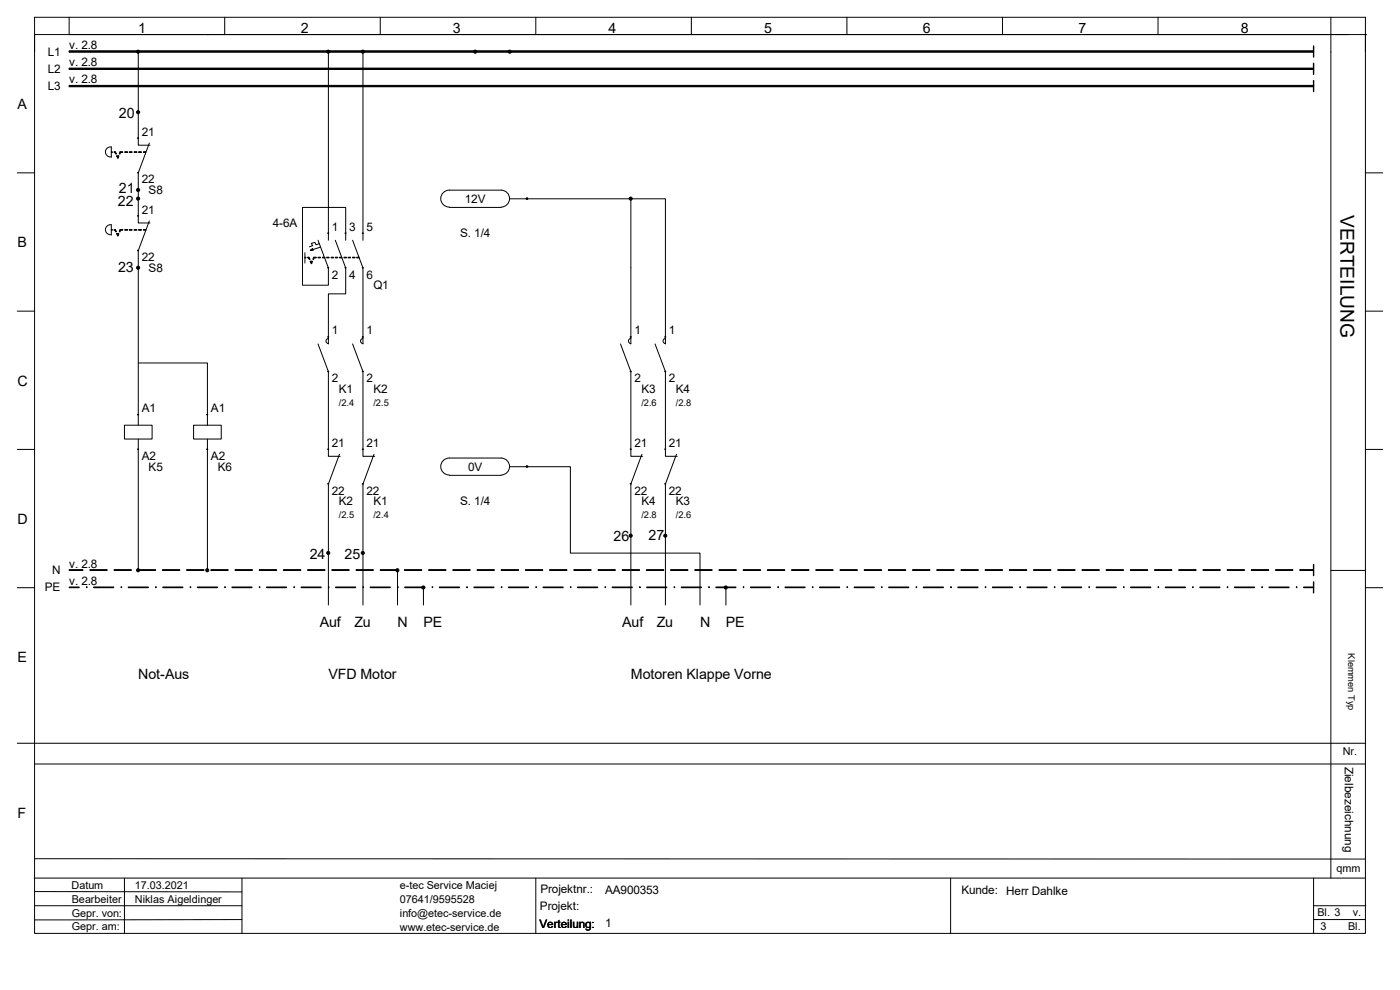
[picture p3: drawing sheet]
<svg xmlns="http://www.w3.org/2000/svg" width="297mm" height="210mm" viewBox="0 0 297 210" stroke-linecap="round" stroke-linejoin="round" font-family="sans-serif">
<g fill="#000" stroke="#000" stroke-width=".21">
<path d="M65.9 53.1l.4-.4 .1 .4z"/>
<path d="M14.7 10.8h264v.3h-264z" fill-rule="evenodd"/>
<path d="M14.7 14.4h264v.3h-264z" fill-rule="evenodd"/>
<path d="M14.7 18.1h264v.3h-264z" fill-rule="evenodd"/>
<path d="M23.6 32.2h.2v.1h-.2z" fill-rule="evenodd"/>
<path d="M24.2 32.2h.2v.1h-.2z" fill-rule="evenodd"/>
<path d="M24.3 32.3l.4 .3-.1 .1z" fill-rule="evenodd"/>
<path d="M24.7 33.1l.2-.1 .2 .4z" fill-rule="evenodd"/>
<path d="M24.9 33.4h.2l-.1 .2z" fill-rule="evenodd"/>
<path d="M25.1 33l.1 .1-.1 .3h-.2z" fill-rule="evenodd"/>
<path d="M25.4 32.3h.2l-.2 .4-.1-.1z" fill-rule="evenodd"/>
<path d="M25.5 32.2h.5v.1h-.5z" fill-rule="evenodd"/>
<path d="M26.5 32.2h.6v.1h-.6z" fill-rule="evenodd"/>
<path d="M27.4 32.2h.6v.1h-.6z" fill-rule="evenodd"/>
<path d="M28.5 32.2h.5v.1h-.5z" fill-rule="evenodd"/>
<path d="M29.4 32.2h.6v.1h-.6z" fill-rule="evenodd"/>
<path d="M29.2 29.2l.2 .1z" fill-rule="evenodd"/>
<path d="M29.2 36.6h.2z" fill-rule="evenodd"/>
<path d="M30.4 32.2h.5v.1h-.5z" fill-rule="evenodd"/>
<path d="M23.6 48.7h.2v.1h-.2z" fill-rule="evenodd"/>
<path d="M24.2 48.7h.2v.1h-.2z" fill-rule="evenodd"/>
<path d="M24.3 48.8l.4 .3-.1 .1z" fill-rule="evenodd"/>
<path d="M24.7 49.6l.2-.1 .2 .4z" fill-rule="evenodd"/>
<path d="M24.9 49.9h.2l-.1 .2z" fill-rule="evenodd"/>
<path d="M25.1 49.5l.1 .1-.1 .3h-.2z" fill-rule="evenodd"/>
<path d="M25.4 48.8h.2l-.2 .4-.1-.1z" fill-rule="evenodd"/>
<path d="M25.5 48.7h.5v.1h-.5z" fill-rule="evenodd"/>
<path d="M26.5 48.7h.6v.1h-.6z" fill-rule="evenodd"/>
<path d="M27.4 48.7h.6v.1h-.6z" fill-rule="evenodd"/>
<path d="M28.5 48.7h.5v.1h-.5z" fill-rule="evenodd"/>
<path d="M29.4 48.7h.6v.1h-.6z" fill-rule="evenodd"/>
<path d="M29.2 45.7l.2 .1z" fill-rule="evenodd"/>
<path d="M29.2 53.1h.2z" fill-rule="evenodd"/>
<path d="M30.4 48.7h.5v.1h-.5z" fill-rule="evenodd"/>
<path d="M64.7 54.6h.2v.1h-.2z" fill-rule="evenodd"/>
<path d="M65.3 54.6h.2v.1h-.2z" fill-rule="evenodd"/>
<path d="M65.4 54.6l.4 .4-.2 .1z" fill-rule="evenodd"/>
<path d="M65.8 55.4h.1l.2 .4z" fill-rule="evenodd"/>
<path d="M66 55.8h.1v.2z" fill-rule="evenodd"/>
<path d="M66.1 55.4h.2l-.2 .4h-.1z" fill-rule="evenodd"/>
<path d="M66.5 54.6h.2l-.2 .5-.1-.1z" fill-rule="evenodd"/>
<path d="M66.6 54.6h.5v.1h-.5z" fill-rule="evenodd"/>
<path d="M67.5 54.6h.5v.1h-.5z" fill-rule="evenodd"/>
<path d="M68.4 54.6h.5v.1h-.5z" fill-rule="evenodd"/>
<path d="M69.3 54.6h.5v.1h-.5z" fill-rule="evenodd"/>
<path d="M69.6 49.4l.1 .1z" fill-rule="evenodd"/>
<path d="M69.6 56.7l.1 .1z" fill-rule="evenodd"/>
<path d="M70.3 54.6h.5v.1h-.5z" fill-rule="evenodd"/>
<path d="M71.1 54.6h.5v.1h-.5z" fill-rule="evenodd"/>
<path d="M72 54.6h.5v.1h-.5z" fill-rule="evenodd"/>
<path d="M73 54.6h.5v.1h-.5z" fill-rule="evenodd"/>
<path d="M73.2 49.4l.2 .1z" fill-rule="evenodd"/>
<path d="M73.2 56.7l.2 .1z" fill-rule="evenodd"/>
<path d="M73.9 54.6h.5v.1h-.5z" fill-rule="evenodd"/>
<path d="M74.8 54.6h.5v.1h-.5z" fill-rule="evenodd"/>
<path d="M75.7 54.6h.5v.1h-.5z" fill-rule="evenodd"/>
<path d="M76.9 49.4l.2 .1z" fill-rule="evenodd"/>
<path d="M76.9 56.7l.2 .1z" fill-rule="evenodd"/>
<path d="M69.6 71.4l.1 .1z" fill-rule="evenodd"/>
<path d="M69.6 78.7l.1 .1z" fill-rule="evenodd"/>
<path d="M76.9 71.4l.2 .1z" fill-rule="evenodd"/>
<path d="M76.9 78.7l.2 .1z" fill-rule="evenodd"/>
<path d="M133.7 71.4l.2 .1z" fill-rule="evenodd"/>
<path d="M133.7 78.7l.2 .1z" fill-rule="evenodd"/>
<path d="M141.1 71.4l.1 .1z" fill-rule="evenodd"/>
<path d="M141.1 78.7l.1 .1z" fill-rule="evenodd"/>
<path d="M29.2 87.9l.2 .1z" fill-rule="evenodd"/>
<path d="M29.2 95.2l.2 .1z" fill-rule="evenodd"/>
<path d="M43.9 87.9l.2 .1z" fill-rule="evenodd"/>
<path d="M43.9 95.2l.2 .1z" fill-rule="evenodd"/>
<path d="M69.6 95.2l.1 .1z" fill-rule="evenodd"/>
<path d="M76.9 95.2l.2 .1z" fill-rule="evenodd"/>
<path d="M133.7 95.2l.2 .1z" fill-rule="evenodd"/>
<path d="M141.1 95.2l.1 .1z" fill-rule="evenodd"/>
<path d="M69.6 102.6h.1z" fill-rule="evenodd"/>
<path d="M76.9 102.6h.2z" fill-rule="evenodd"/>
<path d="M133.7 102.6h.2z" fill-rule="evenodd"/>
<path d="M141.1 102.6h.1z" fill-rule="evenodd"/>
<path d="M14.7 120.9h2.9v.1h-2.9z" fill-rule="evenodd"/>
<path d="M14.7 124.5h2.1v.2h-2.1z" fill-rule="evenodd"/>
<path d="M18.4 124.5v.2z" fill-rule="evenodd"/>
<path d="M19.1 120.9h3.6v.1h-3.6z" fill-rule="evenodd"/>
<path d="M19.9 124.5h4.2v.2h-4.2z" fill-rule="evenodd"/>
<path d="M24.2 120.9h3.7v.1h-3.7z" fill-rule="evenodd"/>
<path d="M25.7 124.5v.2z" fill-rule="evenodd"/>
<path d="M27.2 124.5h4.3v.2h-4.3z" fill-rule="evenodd"/>
<path d="M29.3 120.9h3.7v.1h-3.7z" fill-rule="evenodd"/>
<path d="M33 124.5l.1 .2z" fill-rule="evenodd"/>
<path d="M34.5 120.9h3.6v.1h-3.6z" fill-rule="evenodd"/>
<path d="M34.5 124.5h4.3v.2h-4.3z" fill-rule="evenodd"/>
<path d="M39.6 120.9h3.7v.1h-3.7z" fill-rule="evenodd"/>
<path d="M40.4 124.5v.2z" fill-rule="evenodd"/>
<path d="M41.9 124.5h4.2v.2h-4.2z" fill-rule="evenodd"/>
<path d="M44.7 120.9h3.7v.1h-3.7z" fill-rule="evenodd"/>
<path d="M47.7 124.5v.2z" fill-rule="evenodd"/>
<path d="M49.2 124.5h4.3v.2h-4.3z" fill-rule="evenodd"/>
<path d="M49.9 120.9h3.6v.1h-3.6z" fill-rule="evenodd"/>
<path d="M55 120.9h3.7v.1h-3.7z" fill-rule="evenodd"/>
<path d="M55 124.5l.1 .2z" fill-rule="evenodd"/>
<path d="M56.5 124.5h4.3v.2h-4.3z" fill-rule="evenodd"/>
<path d="M60.1 120.9h3.7v.1h-3.7z" fill-rule="evenodd"/>
<path d="M62.4 124.5v.2z" fill-rule="evenodd"/>
<path d="M63.9 124.5h4.2v.2h-4.2z" fill-rule="evenodd"/>
<path d="M65.3 120.9h3.6v.1h-3.6z" fill-rule="evenodd"/>
<path d="M69.7 124.5v.2z" fill-rule="evenodd"/>
<path d="M70.4 120.9h3.7v.1h-3.7z" fill-rule="evenodd"/>
<path d="M71.2 124.5h4.3v.2h-4.3z" fill-rule="evenodd"/>
<path d="M75.5 120.9h3.7v.1h-3.7z" fill-rule="evenodd"/>
<path d="M77 124.5l.1 .2z" fill-rule="evenodd"/>
<path d="M78.5 124.5h4.3v.2h-4.3z" fill-rule="evenodd"/>
<path d="M80.7 120.9h3.6v.1h-3.6z" fill-rule="evenodd"/>
<path d="M84.4 124.5v.2z" fill-rule="evenodd"/>
<path d="M85.8 120.9h3.7v.1h-3.7z" fill-rule="evenodd"/>
<path d="M85.9 124.5h4.2v.2h-4.2z" fill-rule="evenodd"/>
<path d="M90.9 120.9h3.7v.1h-3.7z" fill-rule="evenodd"/>
<path d="M91.7 124.5v.2z" fill-rule="evenodd"/>
<path d="M93.2 124.5h4.3v.2h-4.3z" fill-rule="evenodd"/>
<path d="M96.1 120.9h3.6v.1h-3.6z" fill-rule="evenodd"/>
<path d="M99 124.5l.1 .2z" fill-rule="evenodd"/>
<path d="M100.5 124.5h4.3v.2h-4.3z" fill-rule="evenodd"/>
<path d="M101.2 120.9h3.7v.1h-3.7z" fill-rule="evenodd"/>
<path d="M106.3 120.9h3.7v.1h-3.7z" fill-rule="evenodd"/>
<path d="M106.4 124.5v.2z" fill-rule="evenodd"/>
<path d="M107.9 124.5h4.2v.2h-4.2z" fill-rule="evenodd"/>
<path d="M111.5 120.9h3.6v.1h-3.6z" fill-rule="evenodd"/>
<path d="M113.7 124.5v.2z" fill-rule="evenodd"/>
<path d="M115.2 124.5h4.3v.2h-4.3z" fill-rule="evenodd"/>
<path d="M116.6 120.9h3.7v.1h-3.7z" fill-rule="evenodd"/>
<path d="M121 124.5l.1 .2z" fill-rule="evenodd"/>
<path d="M121.7 120.9h3.7v.1h-3.7z" fill-rule="evenodd"/>
<path d="M122.5 124.5h4.3v.2h-4.3z" fill-rule="evenodd"/>
<path d="M126.9 120.9h3.6v.1h-3.6z" fill-rule="evenodd"/>
<path d="M128.4 124.5v.2z" fill-rule="evenodd"/>
<path d="M129.9 124.5h4.2v.2h-4.2z" fill-rule="evenodd"/>
<path d="M132 120.9h3.7v.1h-3.7z" fill-rule="evenodd"/>
<path d="M135.7 124.5v.2z" fill-rule="evenodd"/>
<path d="M137.1 120.9h3.7v.1h-3.7z" fill-rule="evenodd"/>
<path d="M137.2 124.5h4.3v.2h-4.3z" fill-rule="evenodd"/>
<path d="M142.3 120.9h3.6v.1h-3.6z" fill-rule="evenodd"/>
<path d="M143 124.5l.1 .2z" fill-rule="evenodd"/>
<path d="M144.5 124.5h4.3v.2h-4.3z" fill-rule="evenodd"/>
<path d="M147.4 120.9h3.7v.1h-3.7z" fill-rule="evenodd"/>
<path d="M150.4 124.5v.2z" fill-rule="evenodd"/>
<path d="M151.9 124.5h4.2v.2h-4.2z" fill-rule="evenodd"/>
<path d="M152.5 120.9h3.7v.1h-3.7z" fill-rule="evenodd"/>
<path d="M157.7 120.9h3.6v.1h-3.6z" fill-rule="evenodd"/>
<path d="M157.7 124.5v.2z" fill-rule="evenodd"/>
<path d="M159.2 124.5h4.3v.2h-4.3z" fill-rule="evenodd"/>
<path d="M162.8 120.9h3.7v.1h-3.7z" fill-rule="evenodd"/>
<path d="M165 124.5l.1 .2z" fill-rule="evenodd"/>
<path d="M166.5 124.5h4.3v.2h-4.3z" fill-rule="evenodd"/>
<path d="M167.9 120.9h3.7v.1h-3.7z" fill-rule="evenodd"/>
<path d="M172.4 124.5v.2z" fill-rule="evenodd"/>
<path d="M173.1 120.9h3.6v.1h-3.6z" fill-rule="evenodd"/>
<path d="M173.9 124.5h4.2v.2h-4.2z" fill-rule="evenodd"/>
<path d="M178.2 120.9h3.7v.1h-3.7z" fill-rule="evenodd"/>
<path d="M179.7 124.5v.2z" fill-rule="evenodd"/>
<path d="M181.2 124.5h4.3v.2h-4.3z" fill-rule="evenodd"/>
<path d="M183.3 120.9h3.7v.1h-3.7z" fill-rule="evenodd"/>
<path d="M187 124.5l.1 .2z" fill-rule="evenodd"/>
<path d="M188.5 120.9h3.6v.1h-3.6z" fill-rule="evenodd"/>
<path d="M188.5 124.5h4.3v.2h-4.3z" fill-rule="evenodd"/>
<path d="M193.6 120.9h3.7v.1h-3.7z" fill-rule="evenodd"/>
<path d="M194.4 124.5v.2z" fill-rule="evenodd"/>
<path d="M195.9 124.5h4.2v.2h-4.2z" fill-rule="evenodd"/>
<path d="M198.7 120.9h3.7v.1h-3.7z" fill-rule="evenodd"/>
<path d="M201.7 124.5v.2z" fill-rule="evenodd"/>
<path d="M203.2 124.5h4.3v.2h-4.3z" fill-rule="evenodd"/>
<path d="M203.9 120.9h3.6v.1h-3.6z" fill-rule="evenodd"/>
<path d="M209 120.9h3.7v.1h-3.7z" fill-rule="evenodd"/>
<path d="M209 124.5l.1 .2z" fill-rule="evenodd"/>
<path d="M210.5 124.5h4.3v.2h-4.3z" fill-rule="evenodd"/>
<path d="M214.1 120.9h3.7v.1h-3.7z" fill-rule="evenodd"/>
<path d="M216.4 124.5v.2z" fill-rule="evenodd"/>
<path d="M217.9 124.5h4.2v.2h-4.2z" fill-rule="evenodd"/>
<path d="M219.3 120.9h3.6v.1h-3.6z" fill-rule="evenodd"/>
<path d="M223.7 124.5v.2z" fill-rule="evenodd"/>
<path d="M224.4 120.9h3.7v.1h-3.7z" fill-rule="evenodd"/>
<path d="M225.2 124.5h4.3v.2h-4.3z" fill-rule="evenodd"/>
<path d="M229.5 120.9h3.7v.1h-3.7z" fill-rule="evenodd"/>
<path d="M231 124.5l.1 .2z" fill-rule="evenodd"/>
<path d="M232.5 124.5h4.3v.2h-4.3z" fill-rule="evenodd"/>
<path d="M234.7 120.9h3.6v.1h-3.6z" fill-rule="evenodd"/>
<path d="M238.4 124.5v.2z" fill-rule="evenodd"/>
<path d="M239.8 120.9h3.7v.1h-3.7z" fill-rule="evenodd"/>
<path d="M239.9 124.5h4.2v.2h-4.2z" fill-rule="evenodd"/>
<path d="M244.9 120.9h3.7v.1h-3.7z" fill-rule="evenodd"/>
<path d="M245.7 124.5v.2z" fill-rule="evenodd"/>
<path d="M247.2 124.5h4.3v.2h-4.3z" fill-rule="evenodd"/>
<path d="M250.1 120.9h3.6v.1h-3.6z" fill-rule="evenodd"/>
<path d="M253 124.5l.1 .2z" fill-rule="evenodd"/>
<path d="M254.6 124.5h4.2v.2h-4.2z" fill-rule="evenodd"/>
<path d="M255.2 120.9h3.7v.1h-3.7z" fill-rule="evenodd"/>
<path d="M260.3 120.9h3.7v.1h-3.7z" fill-rule="evenodd"/>
<path d="M260.4 124.5v.2z" fill-rule="evenodd"/>
<path d="M261.9 124.5h4.2v.2h-4.2z" fill-rule="evenodd"/>
<path d="M265.5 120.9h3.6v.1h-3.6z" fill-rule="evenodd"/>
<path d="M267.7 124.5v.2z" fill-rule="evenodd"/>
<path d="M269.2 124.5h4.3v.2h-4.3z" fill-rule="evenodd"/>
<path d="M270.6 120.9h3.7v.1h-3.7z" fill-rule="evenodd"/>
<path d="M275 124.5l.1 .2z" fill-rule="evenodd"/>
<path d="M275.7 120.9h3v.1h-3z" fill-rule="evenodd"/>
<path d="M276.6 124.5h2.1v.2h-2.1z" fill-rule="evenodd"/>
<circle cx="29.3" cy="11" r=".33"/>
<circle cx="69.6" cy="11" r=".33"/>
<circle cx="77" cy="11" r=".33"/>
<circle cx="100.8" cy="11" r=".33"/>
<circle cx="108.1" cy="11" r=".33"/>
<circle cx="29.3" cy="23.8" r=".33"/>
<circle cx="29.3" cy="42.1" r=".33"/>
<circle cx="29.3" cy="56.8" r=".33"/>
<circle cx="29.3" cy="40.3" r=".33"/>
<circle cx="111.8" cy="42.1" r=".18"/>
<circle cx="133.8" cy="42.1" r=".33"/>
<circle cx="111.8" cy="99" r=".18"/>
<circle cx="69.6" cy="117.3" r=".33"/>
<circle cx="77" cy="117.3" r=".33"/>
<circle cx="133.8" cy="113.6" r=".33"/>
<circle cx="141.1" cy="113.6" r=".33"/>
<circle cx="29.3" cy="121" r=".33"/>
<circle cx="44" cy="121" r=".33"/>
<circle cx="84.3" cy="121" r=".33"/>
<circle cx="89.8" cy="124.6" r=".33"/>
<circle cx="154" cy="124.6" r=".33"/>
</g>
<g fill="none" stroke="#000" stroke-width=".21">
<path d="M7.3 7.3h282.4v190.7h-282.4zM7.3 11v-7.3h282.4v7.3M14.7 3.7v3.6h271.3M14.7 10.9h264M14.7 14.6h264M14.7 18.3h264M29.3 11v19.8h2.5M44 7.3h.1M47.7 3.7v3.6M69.7 11v40M77 11v40M80.7 3.7v3.6"/>
<path d="M113.7 3.7v3.6M146.7 3.7v3.6M179.7 3.7v3.6M212.7 3.7v3.6M245.7 3.7v3.6M282.3 3.7v182.6M289.7 7.3h.1M3.7 36.7h3.6M23.6 33.3a1.06 1.06 0 0 1-1.2-1.1 1.06 1.06 0 0 1 1.2-1v2.2M31.7 30.4l-2.4 6.3v10.6h2.5M289.7 36.7h3.6M23.6 49.8a1.06 1.06 0 0 1-1.2-1.1 1.06 1.06 0 0 1 1.2-1v2.2"/>
<path d="M31.7 46.9l-2.4 6.3v37M64.7 53.6v2.2M67.5 51l2.2 5.8v3.7h-5.5v-16.5h9.1v7M67.8 51.7l-.8 .2-.2-.5-.7 .2 .2 .5-.7 .3M68 52.4l-2.1 .7M71.1 51l2.2 5.8v5.5h-3.6v10.7M74.8 51l2.2 5.8v16.2M95.3 43.9a1.8 1.8 0 0 1-1.8-1.8 1.8 1.8 0 0 1 1.8-1.8h11a1.8 1.8 0 0 1 1.8 1.8 1.8 1.8 0 0 1-1.8 1.8M95.3 44h11M108.2 42.2h25.6v30.8M133.8 42.2h7.4v30.8M3.7 66h3.6"/>
<path d="M29.3 77h14.7v13.2M67.5 73l2.2 5.8v18h2.5M69.7 71.8a.55 .55 0 0 0-.5 .5 .55 .55 0 0 0 .5 .6M74.8 73l2.2 5.8v18h2.5M77 71.8a.55 .55 0 0 0-.5 .5 .55 .55 0 0 0 .5 .6M131.6 73l2.2 5.8v18h2.5M133.8 71.8a.55 .55 0 0 0-.5 .5 .55 .55 0 0 0 .5 .6M139 73l2.2 5.8v18h2.5M141.2 71.8a.55 .55 0 0 0-.5 .5 .55 .55 0 0 0 .5 .6M289.7 66h3.6M3.7 95.3h3.6M26.4 90.2h5.9v2.9h-5.9z"/>
<path d="M29.3 93.1v27.9M41.1 90.2h5.8v2.9h-5.8zM44 93.1v27.9M72 96.4l-2.3 6.3v25.6M79.3 96.4l-2.3 6.3v25.6M108.2 99h12.8v18.3h27.5v11M136.2 96.4l-2.4 6.3v25.6M143.5 96.4l-2.3 6.3v25.6M289.7 95.3h3.6M95.3 100.8h11M106.3 100.8a1.8 1.8 0 0 0 1.8-1.8 1.8 1.8 0 0 0-1.8-1.8h-11a1.8 1.8 0 0 0-1.8 1.8 1.8 1.8 0 0 0 1.8 1.8M3.7 124.7h3.6"/>
<path d="M84.3 121v7.3M89.8 124.7v3.6M154 124.7v3.6M282.3 121h7.4M289.7 124.7h3.6M3.7 157.7h286M7.3 162.1h282.4M7.3 186.3h282.3M7.3 182.2h282.4M7.3 192.1h44M7.3 189.1l44 .1M26.4 186.3v11.7"/>
<path d="M51.3 195.1h-43.9M51.3 186.3v11.7M113.7 186.3v11.7M201.7 186.3v11.7M278.7 195.1h11M278.7 192.1h11.1M278.7 186.3v11.7"/>
</g>
<path d="M278.7 9.8v2.3M278.7 13.4v2.4M278.7 17.1v2.3M278.7 119.8v2.3M278.7 123.4v2.4" fill="none" stroke="#000" stroke-width=".29"/>
<text font-size="4.1" x="284.4" y="45.7" transform="rotate(90 284.4 45.7)">VERTEILUNG</text>
<g font-size="3">
<text x="29.3" y="7">1</text>
<text x="63.8" y="7">2</text>
<text x="96.1" y="7">3</text>
<text x="129.1" y="7">4</text>
<text x="162.1" y="7">5</text>
<text x="195.8" y="7">6</text>
<text x="228.8" y="7">7</text>
<text x="263.3" y="7">8</text>
<text x="3.7" y="23.1">A</text>
<text x="25.2" y="24.9">20</text>
<text x="25.2" y="40.9">21</text>
<text x="25" y="43.8">22</text>
<text x="3.7" y="52.5">B</text>
<text x="25.1" y="57.8">23</text>
<text x="3.7" y="81.8">C</text>
<text x="3.7" y="111.1">D</text>
<text x="65.7" y="118.7">24</text>
<text x="73.1" y="118.6">25</text>
<text x="130.2" y="114.8">26</text>
<text x="137.6" y="114.6">27</text>
<text x="67.8" y="133.1">Auf</text>
<text x="75.2" y="133.1">Zu</text>
<text x="84.3" y="133.1">N</text>
<text x="89.8" y="133.1">PE</text>
<text x="132" y="133.1">Auf</text>
<text x="139.3" y="133.1">Zu</text>
<text x="148.5" y="133.1">N</text>
<text x="154" y="133.1">PE</text>
<text x="3.7" y="140.4">E</text>
<text x="29.3" y="144.1">Not-Aus</text>
<text x="69.7" y="144.1">VFD Motor</text>
<text x="133.9" y="144.1">Motoren Klappe Vorne</text>
<text x="3.7" y="173.4">F</text>
</g>
<g font-size="2.5">
<text x="10.1" y="11.8">L1</text>
<text x="14.7" y="10.4">v. 2.8</text>
<text x="10.1" y="15.5">L2</text>
<text x="14.7" y="14.1">v. 2.8</text>
<text x="14.7" y="17.7">v. 2.8</text>
<text x="10.1" y="19.1">L3</text>
<text x="30.1" y="28.8">21</text>
<text x="30.1" y="38.9">22</text>
<text x="31.5" y="41.2">S8</text>
<text x="30.1" y="45.3">21</text>
<text x="98.6" y="43.1">12V</text>
<text x="57.9" y="48.1">4-6A</text>
<text x="70.4" y="48.9">1</text>
<text x="74.1" y="48.9">3</text>
<text x="77.7" y="48.9">5</text>
<text x="97.6" y="50.4">S. 1/4</text>
<text x="30.1" y="55.4">22</text>
<text x="31.5" y="57.7">S8</text>
<text x="70.4" y="59.1">2</text>
<text x="74.1" y="59.1">4</text>
<text x="77.7" y="59.1">6</text>
<text x="79.2" y="61.4">Q1</text>
<text x="70.4" y="71">1</text>
<text x="77.7" y="71">1</text>
<text x="134.6" y="71">1</text>
<text x="141.9" y="71">1</text>
<text x="70.4" y="81.1">2</text>
<text x="71.9" y="83.3">K1</text>
<text x="77.7" y="81.1">2</text>
<text x="79.2" y="83.3">K2</text>
<text x="134.6" y="81.1">2</text>
<text x="136.1" y="83.3">K3</text>
<text x="141.9" y="81.1">2</text>
<text x="143.4" y="83.3">K4</text>
<text x="30.1" y="87.5">A1</text>
<text x="44.7" y="87.5">A1</text>
<text x="70.4" y="94.8">21</text>
<text x="77.7" y="94.8">21</text>
<text x="134.6" y="94.8">21</text>
<text x="141.9" y="94.8">21</text>
<text x="30.1" y="97.6">A2</text>
<text x="31.5" y="99.8">K5</text>
<text x="44.7" y="97.6">A2</text>
<text x="46.2" y="99.8">K6</text>
<text x="99.3" y="99.9">0V</text>
<text x="70.4" y="104.9">22</text>
<text x="71.9" y="107.1">K2</text>
<text x="77.7" y="104.9">22</text>
<text x="79.2" y="107.1">K1</text>
<text x="97.6" y="107.2">S. 1/4</text>
<text x="134.6" y="104.9">22</text>
<text x="136.1" y="107.1">K4</text>
<text x="141.9" y="104.9">22</text>
<text x="143.4" y="107.1">K3</text>
<text x="9.5" y="125.5">PE</text>
<text x="11" y="121.8">N</text>
<text x="14.7" y="120.4">v. 2.8</text>
<text x="14.7" y="124">v. 2.8</text>
<text x="285.3" y="162.6" transform="rotate(90 285.3 162.6)">Zielbezeichnung</text>
<text x="114.6" y="189.4">Projektnr.:</text>
<text x="128.4" y="189.6">AA900353</text>
<text x="204" y="189.6">Kunde:</text>
<text x="213.5" y="189.8">Herr Dahlke</text>
<text x="114.5" y="196.9">Verteilung:</text>
<text x="114.6" y="193">Projekt:</text>
<text x="128.4" y="196.6">1</text>
</g>
<g font-size="2.3">
<text x="284.9" y="160.2">Nr.</text>
<text x="283.5" y="185.1">qmm</text>
<text x="15.2" y="188.7">Datum</text>
<text x="15.2" y="191.6">Bearbeiter</text>
<text x="28.6" y="188.6">17.03.2021</text>
<text x="28.6" y="191.5">Niklas Aigeldinger</text>
<text x="84.8" y="188.7">e-tec Service Maciej</text>
<text x="84.8" y="191.6">07641/9595528</text>
<text x="15.2" y="194.6">Gepr. von:</text>
<text x="15.2" y="197.4">Gepr. am:</text>
<text x="84.8" y="194.6">info@etec-service.de</text>
<text x="84.8" y="197.5">www.etec-service.de</text>
<text x="279.5" y="194.4">Bl. 3</text>
<text x="280.2" y="197.4">3</text>
<text x="286" y="197.4">Bl.</text>
<text x="287" y="194.4">v.</text>
</g>
<g font-size="2">
<text x="71.9" y="86.1">/2.4</text>
<text x="79.2" y="86.1">/2.5</text>
<text x="136.1" y="86.1">/2.6</text>
<text x="143.4" y="86.1">/2.8</text>
<text x="71.9" y="109.9">/2.5</text>
<text x="79.2" y="109.9">/2.4</text>
<text x="136.1" y="109.9">/2.8</text>
<text x="143.4" y="109.9">/2.6</text>
<text x="286" y="138.6" transform="rotate(90 286 138.6)">Klemmen Typ</text>
</g>
</svg>
